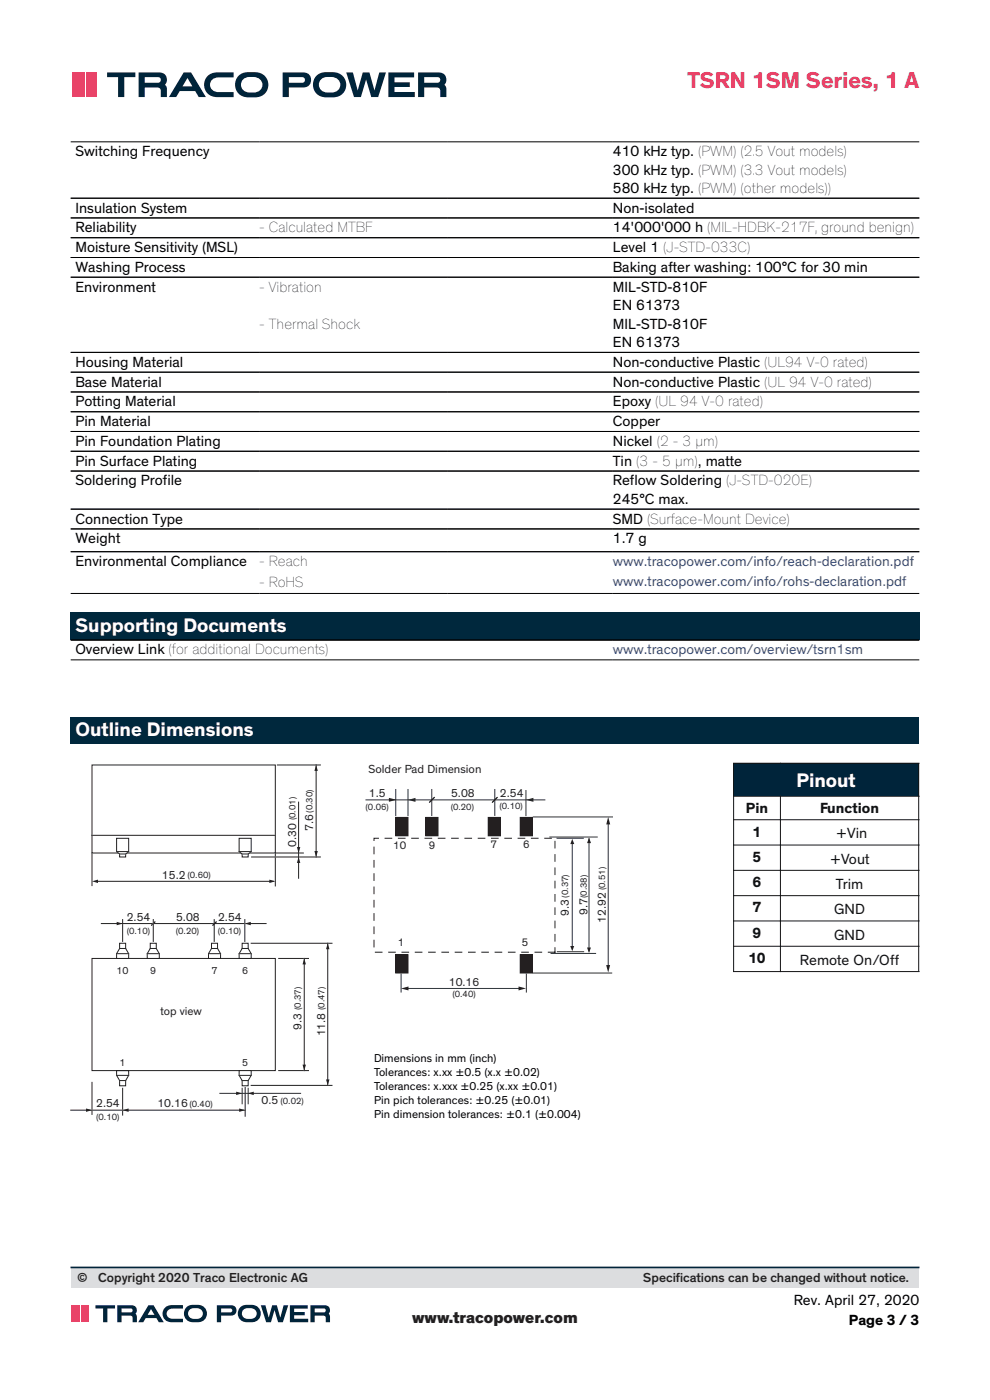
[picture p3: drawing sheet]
<svg xmlns="http://www.w3.org/2000/svg" width="210mm" height="297mm" viewBox="0 0 210 297" stroke-linecap="round" stroke-linejoin="round" font-family="sans-serif">
<g fill="none" stroke="#000" stroke-width=".21">
<path d="M15 30.1h180M15 42h180M15 46.2h180M15 50.4h180M15 54.6h180M15 58.8h180M15 74.8h180M15 79h180M15 83.2h180M15 87.4h180M15 91.5h180M15 95.7h180"/>
<path d="M15 99.9h180M15 108h180M15 112.2h180M15 117h180M15 125.9h180"/>
</g>
<g fill="#00283d">
<path d="M15 130h115v5.8h-115z"/>
<path d="M130 130h65v5.8h-65z"/>
</g>
<path d="M15 135.8h180M15 140h180" fill="none" stroke="#000" stroke-width=".21"/>
<path d="M15 152.1h180v5.7h-180z" fill="#00283d"/>
<path d="M19.5 162.3h38.9v18.7h-38.9z" fill="#fff"/>
<path d="M19.5 162.3h38.9v18.7h-38.9z" fill="none" stroke="#231f20" stroke-width=".21"/>
<path d="M19.5 177.2h38.9z" fill="#fff"/>
<path d="M19.5 177.2h38.9" fill="none" stroke="#231f20" stroke-width=".21"/>
<path d="M24.7 177.8h2.6v2.9l-.6 .5v.6h-1.3v-.6l-.7-.5z" fill="#fff"/>
<path d="M24.7 177.8h2.6v2.9l-.6 .5v.6h-1.3v-.6l-.7-.5z" fill="none" stroke="#231f20" stroke-width=".21"/>
<path d="M24.7 180.7h2.6z" fill="#fff"/>
<path d="M24.7 180.7h2.6" fill="none" stroke="#231f20" stroke-width=".21"/>
<path d="M25.4 181.2h1.3z" fill="#fff"/>
<path d="M25.4 181.2h1.3" fill="none" stroke="#231f20" stroke-width=".21"/>
<path d="M24.7 227.1h2.6v1l-.6 1.1v1.1h-1.3v-1.1l-.7-1.1z" fill="#fff"/>
<path d="M24.7 227.1h2.6v1l-.6 1.1v1.1h-1.3v-1.1l-.7-1.1z" fill="none" stroke="#231f20" stroke-width=".21"/>
<path d="M24.7 228.1h2.6z" fill="#fff"/>
<path d="M24.7 228.1h2.6" fill="none" stroke="#231f20" stroke-width=".21"/>
<path d="M25.4 229.2h1.3z" fill="#fff"/>
<path d="M25.4 229.2h1.3" fill="none" stroke="#231f20" stroke-width=".21"/>
<path d="M50.7 177.8h2.6v2.9l-.7 .5v.6h-1.2v-.6l-.7-.5z" fill="#fff"/>
<path d="M50.7 177.8h2.6v2.9l-.7 .5v.6h-1.2v-.6l-.7-.5z" fill="none" stroke="#231f20" stroke-width=".21"/>
<path d="M50.7 180.7h2.6z" fill="#fff"/>
<path d="M50.7 180.7h2.6" fill="none" stroke="#231f20" stroke-width=".21"/>
<path d="M51.4 181.2h1.2z" fill="#fff"/>
<path d="M51.4 181.2h1.2M19.5 203.3h38.9v23.8h-38.9z" fill="none" stroke="#231f20" stroke-width=".21"/>
<path d="M50.7 227.1h2.6v1l-.7 1.1v1.1h-1.2v-1.1l-.7-1.1z" fill="#fff"/>
<path d="M50.7 227.1h2.6v1l-.7 1.1v1.1h-1.2v-1.1l-.7-1.1z" fill="none" stroke="#231f20" stroke-width=".21"/>
<path d="M50.7 228.1h2.6z" fill="#fff"/>
<path d="M50.7 228.1h2.6" fill="none" stroke="#231f20" stroke-width=".21"/>
<path d="M51.4 229.2h1.2z" fill="#fff"/>
<path d="M51.4 229.2h1.2" fill="none" stroke="#231f20" stroke-width=".21"/>
<path d="M25.4 200.1h1.3v1.1l.6 1.1v1h-2.6v-1l.7-1.1z" fill="#fff"/>
<path d="M25.4 200.1h1.3v1.1l.6 1.1v1h-2.6v-1l.7-1.1z" fill="none" stroke="#231f20" stroke-width=".21"/>
<path d="M24.7 202.3h2.6z" fill="#fff"/>
<path d="M24.7 202.3h2.6" fill="none" stroke="#231f20" stroke-width=".21"/>
<path d="M25.4 201.2h1.3z" fill="#fff"/>
<path d="M25.4 201.2h1.3" fill="none" stroke="#231f20" stroke-width=".21"/>
<path d="M31.9 200.1h1.3v1.1l.6 1.1v1h-2.6v-1l.7-1.1z" fill="#fff"/>
<path d="M31.9 200.1h1.3v1.1l.6 1.1v1h-2.6v-1l.7-1.1z" fill="none" stroke="#231f20" stroke-width=".21"/>
<path d="M31.2 202.3h2.6z" fill="#fff"/>
<path d="M31.2 202.3h2.6" fill="none" stroke="#231f20" stroke-width=".21"/>
<path d="M31.9 201.2h1.3z" fill="#fff"/>
<path d="M31.9 201.2h1.3" fill="none" stroke="#231f20" stroke-width=".21"/>
<path d="M44.9 200.1h1.2v1.1l.7 1.1v1h-2.6v-1l.7-1.1z" fill="#fff"/>
<path d="M44.9 200.1h1.2v1.1l.7 1.1v1h-2.6v-1l.7-1.1z" fill="none" stroke="#231f20" stroke-width=".21"/>
<path d="M44.2 202.3h2.6z" fill="#fff"/>
<path d="M44.2 202.3h2.6" fill="none" stroke="#231f20" stroke-width=".21"/>
<path d="M44.9 201.2h1.2z" fill="#fff"/>
<path d="M44.9 201.2h1.2" fill="none" stroke="#231f20" stroke-width=".21"/>
<path d="M51.4 200.1h1.2v1.1l.7 1.1v1h-2.6v-1l.7-1.1z" fill="#fff"/>
<path d="M51.4 200.1h1.2v1.1l.7 1.1v1h-2.6v-1l.7-1.1z" fill="none" stroke="#231f20" stroke-width=".21"/>
<path d="M50.7 202.3h2.6z" fill="#fff"/>
<path d="M50.7 202.3h2.6" fill="none" stroke="#231f20" stroke-width=".21"/>
<path d="M51.4 201.2h1.2z" fill="#fff"/>
<path d="M51.4 201.2h1.2" fill="none" stroke="#231f20" stroke-width=".21"/>
<path d="M59.1 203.3h6.3z" fill="#fff"/>
<path d="M59.1 203.3h6.3" fill="none" stroke="#231f20" stroke-width=".21"/>
<path d="M59.1 227.1h6.3z" fill="#fff"/>
<path d="M59.1 227.1h6.3" fill="none" stroke="#231f20" stroke-width=".21"/>
<path d="M64.5 203.3v23.8z" fill="#fff"/>
<path d="M64.5 203.3v23.8" fill="none" stroke="#231f20" stroke-width=".21"/>
<g fill="#231f20">
<path d="M64.2 225.9h.7l-.4 1.2z"/>
<path d="M64.5 203.3l.4 1.3h-.7z"/>
</g>
<path d="M53.3 200.1h17.1z" fill="#fff"/>
<path d="M53.3 200.1h17.1" fill="none" stroke="#231f20" stroke-width=".21"/>
<path d="M53.3 230.3h17.1z" fill="#fff"/>
<path d="M53.3 230.3h17.1" fill="none" stroke="#231f20" stroke-width=".21"/>
<path d="M69.5 200.1v30.2z" fill="#fff"/>
<path d="M69.5 200.1v30.2" fill="none" stroke="#231f20" stroke-width=".21"/>
<g fill="#231f20">
<path d="M69.2 229h.7l-.4 1.3z"/>
<path d="M69.5 200.1l.4 1.3h-.7z"/>
</g>
<path d="M26 230.9v5.7z" fill="#fff"/>
<path d="M26 230.9v5.7" fill="none" stroke="#231f20" stroke-width=".21"/>
<path d="M52 230.7v6.1z" fill="#fff"/>
<path d="M52 230.7v6.1" fill="none" stroke="#231f20" stroke-width=".21"/>
<path d="M19.5 229.6v6.8z" fill="#fff"/>
<path d="M19.5 229.6v6.8" fill="none" stroke="#231f20" stroke-width=".21"/>
<path d="M15 235.5h37z" fill="#fff"/>
<path d="M15 235.5h37" fill="none" stroke="#231f20" stroke-width=".21"/>
<g fill="#231f20">
<path d="M18.3 235.2l1.2 .3-1.2 .4z"/>
<path d="M50.7 235.2l1.3 .3-1.3 .4z"/>
<path d="M26 235.5l1.3-.3v.7z"/>
</g>
<path d="M26 195.1v4.6z" fill="#fff"/>
<path d="M26 195.1v4.6" fill="none" stroke="#231f20" stroke-width=".21"/>
<path d="M21.5 195.9h34.9z" fill="#fff"/>
<path d="M21.5 195.9h34.9" fill="none" stroke="#231f20" stroke-width=".21"/>
<path d="M32.9 195.6l-.7 .7z" fill="#231f20"/>
<path d="M32.9 195.6l-.7 .7" fill="none" stroke="#231f20" stroke-width=".21"/>
<g fill="#231f20">
<path d="M24.8 195.6l1.2 .3-1.2 .4z"/>
<path d="M51.9 195.9l1.3-.3v.7z"/>
</g>
<path d="M32.5 195.1v4.6z" fill="#fff"/>
<path d="M32.5 195.1v4.6" fill="none" stroke="#231f20" stroke-width=".21"/>
<path d="M45.4 195.1v4.6z" fill="#fff"/>
<path d="M45.4 195.1v4.6" fill="none" stroke="#231f20" stroke-width=".21"/>
<path d="M51.9 195.1v4.6z" fill="#fff"/>
<path d="M51.9 195.1v4.6" fill="none" stroke="#231f20" stroke-width=".21"/>
<path d="M45.9 195.6l-.8 .7z" fill="#231f20"/>
<path d="M45.9 195.6l-.8 .7" fill="none" stroke="#231f20" stroke-width=".21"/>
<path d="M19.5 181v6.9z" fill="#fff"/>
<path d="M19.5 181v6.9" fill="none" stroke="#231f20" stroke-width=".21"/>
<path d="M58.4 181v6.9z" fill="#fff"/>
<path d="M58.4 181v6.9" fill="none" stroke="#231f20" stroke-width=".21"/>
<path d="M20.4 187h37.6z" fill="#fff"/>
<path d="M20.4 187h37.6" fill="none" stroke="#231f20" stroke-width=".21"/>
<g fill="#231f20">
<path d="M57.1 186.6l1.3 .4-1.3 .3z"/>
<path d="M19.5 187l1.3-.4v.7z"/>
</g>
<path d="M58.6 181h5.7z" fill="#fff"/>
<path d="M58.6 181h5.7" fill="none" stroke="#231f20" stroke-width=".21"/>
<path d="M58.8 162.3h9.2z" fill="#fff"/>
<path d="M58.8 162.3h9.2" fill="none" stroke="#231f20" stroke-width=".21"/>
<path d="M53.4 181.8h14.6z" fill="#fff"/>
<path d="M53.4 181.8h14.6" fill="none" stroke="#231f20" stroke-width=".21"/>
<path d="M63.3 170.2v16.1z" fill="#fff"/>
<path d="M63.3 170.2v16.1" fill="none" stroke="#231f20" stroke-width=".21"/>
<path d="M67.1 162.3v19.5z" fill="#fff"/>
<path d="M67.1 162.3v19.5" fill="none" stroke="#231f20" stroke-width=".21"/>
<g fill="#231f20">
<path d="M63.3 181.8l.4 1.3h-.7z"/>
<path d="M66.7 180.5h.7l-.3 1.3z"/>
<path d="M67.1 162.3l.3 1.2h-.7z"/>
<path d="M63 179.7h.7l-.4 1.3z"/>
</g>
<path d="M79.3 177.8h38.4v24.2h-38.4z" fill="none" stroke="#231f20" stroke-width=".21" stroke-dasharray="1.4 1.4"/>
<path d="M83.9 202.5h2.6v3.9h-2.6z" fill="#231f20"/>
<path d="M83.9 202.5h2.6v3.9h-2.6z" fill="none" stroke="#231f20" stroke-width=".21"/>
<path d="M83.9 173.4h2.6v3.9h-2.6z" fill="#231f20"/>
<path d="M83.9 173.4h2.6v3.9h-2.6z" fill="none" stroke="#231f20" stroke-width=".21"/>
<path d="M110.4 173.4h2.6v3.9h-2.6z" fill="#231f20"/>
<path d="M110.4 173.4h2.6v3.9h-2.6z" fill="none" stroke="#231f20" stroke-width=".21"/>
<path d="M113.1 173.3h16.9M113.1 206.4h16.7M46.6 231.9h17.2M51.4 230.9v3.3M52.6 230.9v3.3" fill="none" stroke="#273136" stroke-width=".21"/>
<path d="M110.4 202.5h2.6v3.9h-2.6z" fill="#231f20"/>
<path d="M110.4 202.5h2.6v3.9h-2.6z" fill="none" stroke="#231f20" stroke-width=".21"/>
<g fill="#231f20">
<path d="M86.5 169.7l1.6-.4v.8z"/>
<path d="M90.3 173.4h2.6v3.9h-2.6z"/>
</g>
<path d="M90.3 173.4h2.6v3.9h-2.6z" fill="none" stroke="#231f20" stroke-width=".21"/>
<path d="M103.6 173.4h2.6v3.9h-2.6z" fill="#231f20"/>
<path d="M103.6 173.4h2.6v3.9h-2.6z" fill="none" stroke="#231f20" stroke-width=".21"/>
<path d="M86.5 209.7h23.9" fill="none" stroke="#273136" stroke-width=".21"/>
<g fill="#231f20">
<path d="M85.1 209.7l1.6-.4v.8z"/>
<path d="M110 209.3l1.6 .4-1.6 .4z"/>
</g>
<path d="M129 174.3v31.1" fill="none" stroke="#273136" stroke-width=".21"/>
<g fill="#231f20">
<path d="M128.6 204.7h.8l-.4 1.6z"/>
<path d="M129 173.3l.4 1.6h-.8z"/>
</g>
<path d="M116.6 177.6h10.1M124.9 177.9v23.8M116.9 202.3h9.4" fill="none" stroke="#273136" stroke-width=".21"/>
<g fill="#231f20">
<path d="M124.5 201h.9l-.5 1.2z"/>
<path d="M124.9 177.7l.5 1.2h-.9z"/>
</g>
<path d="M118.2 177.8h5.5M121.4 178.9v21.9M111.7 206.6v3.9M118.2 201.9h5.6" fill="none" stroke="#273136" stroke-width=".21"/>
<g fill="#231f20">
<path d="M121 200.7h.8l-.4 1.1z"/>
<path d="M121.4 178l.4 1.1h-.8z"/>
</g>
<path d="M85.1 206.6v3.9" fill="none" stroke="#273136" stroke-width=".21"/>
<path d="M111.6 169.7l1.6-.4v.8z" fill="#231f20"/>
<path d="M77.6 169.7h38M105 167.5v5.5M111.6 167.7v5.3" fill="none" stroke="#273136" stroke-width=".21"/>
<path d="M105.5 169.2l-1.1 1z" fill="#231f20"/>
<path d="M105.5 169.2l-1.1 1" fill="none" stroke="#231f20" stroke-width=".21"/>
<path d="M91.6 167.5v5.5" fill="none" stroke="#273136" stroke-width=".21"/>
<path d="M91.1 170.2l1-1z" fill="#231f20"/>
<path d="M92.1 169.2l-1 1" fill="none" stroke="#231f20" stroke-width=".21"/>
<path d="M83.9 167.5v5.5M86.5 167.5v5.5" fill="none" stroke="#273136" stroke-width=".21"/>
<g fill="#231f20">
<path d="M82.5 169.3l1.6 .4-1.6 .4z"/>
<path d="M50.1 231.6l1.3 .3-1.3 .4z"/>
<path d="M52.6 231.9l1.2-.3v.7z"/>
</g>
<path d="M155.6 161.9h39.3v7h-39.3z" fill="#00243a"/>
<g fill="none" stroke="#101315" stroke-width=".21">
<path d="M155.5 161.9h39.4M155.5 168.9h39.4M155.5 173.9h39.4M155.5 179.3h39.4M155.6 162v6.8M155.6 169v4.8M155.6 174v5.2M155.6 179.3v5.3M165.5 169v4.8M165.5 174v5.2M165.5 179.3v5.3M194.9 162v6.8"/>
<path d="M194.9 169v4.8M194.9 174v5.2M194.9 179.3v5.3M155.5 184.6h39.4M155.5 190h39.4M155.5 195.4h39.4M155.6 184.7v5.2M155.6 190.1v5.2M155.6 195.4v5.3M165.5 184.7v5.2M165.5 190.1v5.2M165.5 195.4v5.3"/>
<path d="M194.9 184.7v5.2M194.9 190.1v5.2M194.9 195.4v5.3M155.5 200.7h39.4M155.5 206.1h39.4M155.6 200.8v5.2M165.5 200.8v5.2M194.9 200.8v5.2"/>
</g>
<g fill="#00243a">
<path d="M82.4 15.4h5.4v1h-4.1v1.1h3.2v1h-3.2v1h4.3v1.1h-5.6z"/>
<path d="M44.2 16a6.7 6.7 0 0 1 4-.6h1.4v1h-3.2a1.59 1.59 0 0 0-1.9 1.6 1.59 1.59 0 0 0 1.9 1.5h3.2v1.1h-3.5a2.64 2.64 0 0 1-2.6-1.6 2.64 2.64 0 0 1 .7-3z"/>
<path d="M22.7 15.4h6v1h-2.3v4.2h-1.3v-4.2h-2.4z"/>
<path d="M73.4 15.4h1.5l1 3.8 1-3.8h1.5l1 3.8 1.1-3.8h1.4l-1.7 5.2h-1.4l-1.1-3.7-1.1 3.7h-1.5z"/>
<path d="M39.8 16.6l1 1.7h-2.1zM39 15.4l-3.2 5.2h1.6l.7-1.3h3.3l.8 1.3h1.5l-3.2-5.2z"/>
<path d="M51.6 16.8a3 3 0 0 1 3.8 .4 1.69 1.69 0 0 1-.1 1.8 1.69 1.69 0 0 1-1.8 .6 1.8 1.8 0 0 1-1.9-.4 1.8 1.8 0 0 1-.3-2zM50.7 15.9a2.71 2.71 0 0 0-.6 3.1 2.71 2.71 0 0 0 2.6 1.7 3.9 3.9 0 0 0 3.7-1.1 2.69 2.69 0 0 0 .2-2.9 2.69 2.69 0 0 0-2.5-1.4 4.3 4.3 0 0 0-3.4 .6z"/>
<path d="M68.1 16.8a3 3 0 0 1 3.9 .4 1.69 1.69 0 0 1-.2 1.8 1.69 1.69 0 0 1-1.7 .6 1.8 1.8 0 0 1-2-.4 1.8 1.8 0 0 1-.3-2zM67.3 15.9a2.71 2.71 0 0 0-.7 3.1 2.71 2.71 0 0 0 2.6 1.7 3.9 3.9 0 0 0 3.7-1.1 2.69 2.69 0 0 0 .2-2.9 2.69 2.69 0 0 0-2.4-1.4 4.3 4.3 0 0 0-3.4 .6z"/>
</g>
<g fill="#00243a">
<path d="M61.3 16.4h2.8a.6 .6 0 0 1 .6 .6 .6 .6 0 0 1-.6 .6h-2.8zM60 15.4v5.2h1.3v-2h3a1.59 1.59 0 0 0 1.7-1.6 1.59 1.59 0 0 0-1.7-1.6z" fill-rule="evenodd"/>
<path d="M90 16.4h2.8a.6 .6 0 0 1 .6 .6 .6 .6 0 0 1-.6 .6h-2.8zM88.7 15.4v5.2h1.3v-2h2.6a.78 .78 0 0 1 .8 1v1h1.3l-.1-2.1-.3-.5a1.55 1.55 0 0 0 .2-1.8 1.55 1.55 0 0 0-1.5-.8z" fill-rule="evenodd"/>
<path d="M30.7 16.4h2.8a.6 .6 0 0 1 .6 .6 .6 .6 0 0 1-.6 .6h-2.8zM29.4 15.4v5.2h1.3v-2h2.6a.78 .78 0 0 1 .8 1v1h1.3l-.1-2.1-.3-.5a1.55 1.55 0 0 0 .3-1.8 1.55 1.55 0 0 0-1.6-.8z" fill-rule="evenodd"/>
</g>
<g fill="#ed466c">
<path d="M15.3 15.4h2.2v5.2h-2.2z"/>
<path d="M18.3 15.4h2.1v5.2h-2.1z"/>
</g>
<path d="M17.9 15.4v5.2" fill="none" stroke="#ed466c" stroke-width=".29"/>
<path d="M15.1 268.9h179.8v4.4h-179.8z" fill="#dcdddf"/>
<path d="M15.1 268.9h179.8" fill="none" stroke="#00243a" stroke-width=".35"/>
<g fill="#00243a">
<path d="M61.5 276.9h3.8v.7h-2.9v.7h2.2v.7h-2.2v.8h3v.7h-3.9z"/>
<path d="M35 277.4a4.6 4.6 0 0 1 3.2-.5h.6v.7h-2.2a1.1 1.1 0 0 0-1.3 1.1 1.1 1.1 0 0 0 1.3 1.1h2.2v.7h-2.4a1.82 1.82 0 0 1-1.8-1 1.82 1.82 0 0 1 .4-2.1z"/>
<path d="M20.3 276.9h4.1v.7h-1.6v2.9h-.9v-2.9h-1.6z"/>
<path d="M55.3 276.9h1l.7 2.6 .7-2.6h1l.8 2.6 .7-2.6h.9l-1.1 3.6h-1l-.8-2.6-.7 2.6h-1z"/>
<path d="M32 277.7l.8 1.2h-1.5zM31.5 276.9l-2.2 3.6h1.1l.5-.9h2.3l.5 .9h1l-2.1-3.6z"/>
<path d="M40.3 277.8a2.03 2.03 0 0 1 2.7 .5 1.32 1.32 0 0 1-1.8 1.5 1.15 1.15 0 0 1-1.2-.7 1.15 1.15 0 0 1 .3-1.3zM39.5 277.4a1.87 1.87 0 0 0-.3 2 1.87 1.87 0 0 0 1.8 1.1 2.5 2.5 0 0 0 2.7-.9 1.86 1.86 0 0 0-1.7-2.8 2.72 2.72 0 0 0-2.5 .6z"/>
<path d="M51.7 277.8a2.03 2.03 0 0 1 2.7 .5 1.32 1.32 0 0 1-1.8 1.5 1.15 1.15 0 0 1-1.2-.7 1.15 1.15 0 0 1 .3-1.3zM50.9 277.4a1.87 1.87 0 0 0-.3 2 1.87 1.87 0 0 0 1.8 1.1 2.5 2.5 0 0 0 2.7-.9 1.86 1.86 0 0 0-1.7-2.8 2.72 2.72 0 0 0-2.5 .6z"/>
</g>
<g fill="#00243a">
<path d="M46.9 277.6h2.2a.42 .42 0 0 1 .1 .5 .42 .42 0 0 1-.4 .3h-1.9zM46 276.9v3.6h.9v-1.4h2.1a1.1 1.1 0 0 0 1.2-1.1 1.1 1.1 0 0 0-1.2-1.1z" fill-rule="evenodd"/>
<path d="M66.8 277.6h2.1a.43 .43 0 0 1 .2 .5 .43 .43 0 0 1-.4 .3h-1.9zM65.8 276.9v3.6h1v-1.4h1.8a1.03 1.03 0 0 1 .5 1.4h.9v-1.1l-.3-.7a1.07 1.07 0 0 0 .2-1.2 1.07 1.07 0 0 0-1.1-.6z" fill-rule="evenodd"/>
<path d="M25.8 277.6h2.1a.43 .43 0 0 1 .2 .5 .43 .43 0 0 1-.4 .3h-1.9zM24.9 276.9v3.6h.9v-1.4h1.8a1.03 1.03 0 0 1 .5 1.4h.9v-1.1l-.3-.7a1.07 1.07 0 0 0 .2-1.2 1.07 1.07 0 0 0-1.1-.6z" fill-rule="evenodd"/>
</g>
<g fill="#ec476c">
<path d="M15.1 276.9h1.5v3.6h-1.5z"/>
<path d="M17.2 276.9h1.5v3.6h-1.5z"/>
</g>
<path d="M16.9 276.9v3.6" fill="none" stroke="#ec476c" stroke-width=".21"/>
<text font-size="4.9" fill="#e53d63" x="145.8" y="18.7">TSRN 1SM Series, 1 A</text>
<g font-size="4.2" fill="#fff">
<text x="16" y="134.1">Supporting Documents</text>
<text x="16" y="156.2">Outline Dimensions</text>
<text x="169" y="166.9">Pinout</text>
</g>
<text font-size="3.5" fill="#231f20" x="87.4" y="280.7">www.tracopower.com</text>
<g font-size="3.2">
<text x="16" y="33.1">Switching Frequency</text>
<text x="130" y="33.1">410 kHz typ. (PWM) (2.5 Vout models)</text>
<text x="130" y="37">300 kHz typ. (PWM) (3.3 Vout models)</text>
<text x="130" y="40.9">580 kHz typ. (PWM) (other models))</text>
<text x="16" y="45.1">Insulation System</text>
<text x="130" y="45.1">Non-isolated</text>
<text x="16" y="49.3">Reliability</text>
<text x="16" y="53.5">Moisture Sensitivity (MSL)</text>
<text x="55" y="49.3">- Calculated MTBF</text>
<text x="130" y="49.3">14'000'000 h (MIL-HDBK-217F, ground benign)</text>
<text x="130" y="53.5">Level 1 (J-STD-033C)</text>
<text x="16" y="57.7">Washing Process</text>
<text x="130" y="57.7">Baking after washing: 100°C for 30 min</text>
<text x="16" y="61.9">Environment</text>
<text x="55" y="61.9">- Vibration</text>
<text x="130" y="61.9">MIL-STD-810F</text>
<text x="130" y="65.7">EN 61373</text>
<text x="55" y="69.8">- Thermal Shock</text>
<text x="130" y="69.7">MIL-STD-810F</text>
<text x="16" y="77.8">Housing Material</text>
<text x="130" y="73.6">EN 61373</text>
<text x="130" y="77.8">Non-conductive Plastic (UL94 V-0 rated)</text>
<text x="16" y="82">Base Material</text>
<text x="130" y="82">Non-conductive Plastic (UL 94 V-0 rated)</text>
<text x="16" y="86.2">Potting Material</text>
<text x="130" y="86.2">Epoxy (UL 94 V-0 rated)</text>
<text x="16" y="90.4">Pin Material</text>
<text x="16" y="94.6">Pin Foundation Plating</text>
<text x="130" y="90.4">Copper</text>
<text x="130" y="94.6">Nickel (2 - 3 µm)</text>
<text x="16" y="98.8">Pin Surface Plating</text>
<text x="130" y="98.8">Tin (3 - 5 µm), matte</text>
<text x="16" y="103">Soldering Profile</text>
<text x="130" y="103">Reflow Soldering (J-STD-020E)</text>
<text x="130" y="106.9">245°C max.</text>
<text x="16" y="111.1">Connection Type</text>
<text x="130" y="111.1">SMD (Surface-Mount Device)</text>
<text x="16" y="115.3">Weight</text>
<text x="130" y="115.3">1.7 g</text>
<text x="16" y="120.1">Environmental Compliance</text>
<text x="55" y="120.1">- Reach</text>
<text x="55" y="124.4">- RoHS</text>
<text x="16" y="138.8">Overview Link (for additional Documents)</text>
<text x="168.4" y="276.9">Rev. April 27, 2020</text>
<text x="180.1" y="281.1">Page 3 / 3</text>
</g>
<g font-size="3.2" fill="#101315">
<text x="158.2" y="172.5">Pin</text>
<text x="173.9" y="172.5">Function</text>
<text x="159.6" y="177.5">1</text>
<text x="177.3" y="177.9">+Vin</text>
<text x="159.6" y="182.8">5</text>
<text x="176" y="183.2">+Vout</text>
<text x="159.6" y="188.2">6</text>
<text x="177.3" y="188.6">Trim</text>
<text x="159.6" y="193.6">7</text>
<text x="176.9" y="194">GND</text>
<text x="159.6" y="198.9">9</text>
<text x="176.9" y="199.3">GND</text>
<text x="158.8" y="204.3">10</text>
<text x="169.7" y="204.7">Remote On/Off</text>
</g>
<g font-size="3" fill="#3a4793">
<text x="130" y="120">www.tracopower.com/info/reach-declaration.pdf</text>
<text x="130" y="124.3">www.tracopower.com/info/rohs-declaration.pdf</text>
<text x="130" y="138.7">www.tracopower.com/overview/tsrn1sm</text>
</g>
<g font-size="2.8" fill="#231f20">
<text x="16.4" y="272">©</text>
<text x="20.8" y="272">Copyright 2020 Traco Electronic AG</text>
<text x="136.4" y="272">Specif</text>
<text x="143.4" y="272">ications can be changed without notice.</text>
</g>
<g font-size="2.5" fill="#231f20">
<text x="78.1" y="164">Solder Pad Dimension</text>
<text x="78.2" y="169.2">1.5</text>
<text x="95.7" y="169.2">5.08</text>
<text x="106" y="169.2">2.54</text>
<text x="62.8" y="179.7" transform="rotate(-90 62.8 179.7)">0.30</text>
<text x="66.5" y="176.4" transform="rotate(-90 66.5 176.4)">7.6</text>
<text x="34.4" y="186.5">15.2</text>
<text x="26.9" y="195.3">2.54</text>
<text x="37.4" y="195.3">5.08</text>
<text x="46.3" y="195.3">2.54</text>
<text x="120.7" y="194.2" transform="rotate(-90 120.7 194.2)">9.3</text>
<text x="124.7" y="194.1" transform="rotate(-90 124.7 194.1)">9.7</text>
<text x="128.5" y="195.7" transform="rotate(-90 128.5 195.7)">12.92</text>
<text x="95.2" y="209.2">10.16</text>
<text x="34" y="215.4">top view</text>
<text x="64" y="218.4" transform="rotate(-90 64 218.4)">9.3</text>
<text x="69" y="219.9" transform="rotate(-90 69 219.9)">11.8</text>
<text x="20.4" y="234.9">2.54</text>
<text x="33.4" y="234.9">10.16</text>
<text x="55.5" y="234.3">0.5</text>
</g>
<g font-size="2.5" fill="#000001">
<text x="79.3" y="225.2">Dimensions in mm (inch)</text>
<text x="79.3" y="228.2">Tolerances: x.xx ±0.5 (x.x ±0.02)</text>
<text x="79.3" y="231.2">Tolerances: x.xxx ±0.25 (x.xx ±0.01)</text>
<text x="79.3" y="234.1">Pin pich tolerances: ±0.25 (±0.01)</text>
<text x="79.3" y="237.1">Pin dimension tolerances: ±0.1 (±0.004)</text>
</g>
<g font-size="2.3" fill="#231f20">
<text x="104" y="179.9">7</text>
<text x="110.9" y="179.9">6</text>
<text x="83.4" y="180.1">10</text>
<text x="90.9" y="180.1">9</text>
<text x="84.4" y="200.7">1</text>
<text x="110.7" y="200.7">5</text>
</g>
<g font-size="2.2" fill="#231f20">
<text x="24.7" y="206.7">10</text>
<text x="31.9" y="206.7">9</text>
<text x="44.9" y="206.7">7</text>
<text x="51.4" y="206.7">6</text>
<text x="25.4" y="226.2">1</text>
<text x="51.4" y="226.2">5</text>
</g>
<g font-size="1.9" fill="#231f20">
<text x="66.3" y="172.4" transform="rotate(-90 66.3 172.4)">(0.30)</text>
<text x="77.5" y="171.8">(0.06)</text>
<text x="95.6" y="171.8">(0.20)</text>
<text x="105.9" y="171.7">(0.10)</text>
<text x="62.7" y="174.1" transform="rotate(-90 62.7 174.1)">(0.01)</text>
<text x="39.8" y="186.4">(0.60)</text>
<text x="120.5" y="190.4" transform="rotate(-90 120.5 190.4)">(0.37)</text>
<text x="124.5" y="190.5" transform="rotate(-90 124.5 190.5)">(0.38)</text>
<text x="128.4" y="188.9" transform="rotate(-90 128.4 188.9)">(0.51)</text>
<text x="26.9" y="198.1">(0.10)</text>
<text x="37.3" y="198.1">(0.20)</text>
<text x="46.2" y="198.1">(0.10)</text>
<text x="63.8" y="214.3" transform="rotate(-90 63.8 214.3)">(0.37)</text>
<text x="68.8" y="214.3" transform="rotate(-90 68.8 214.3)">(0.47)</text>
<text x="96" y="211.4">(0.40)</text>
<text x="20.4" y="237.7">(0.10)</text>
<text x="40.2" y="234.8">(0.40)</text>
<text x="59.5" y="234.1">(0.02)</text>
</g>
</svg>
